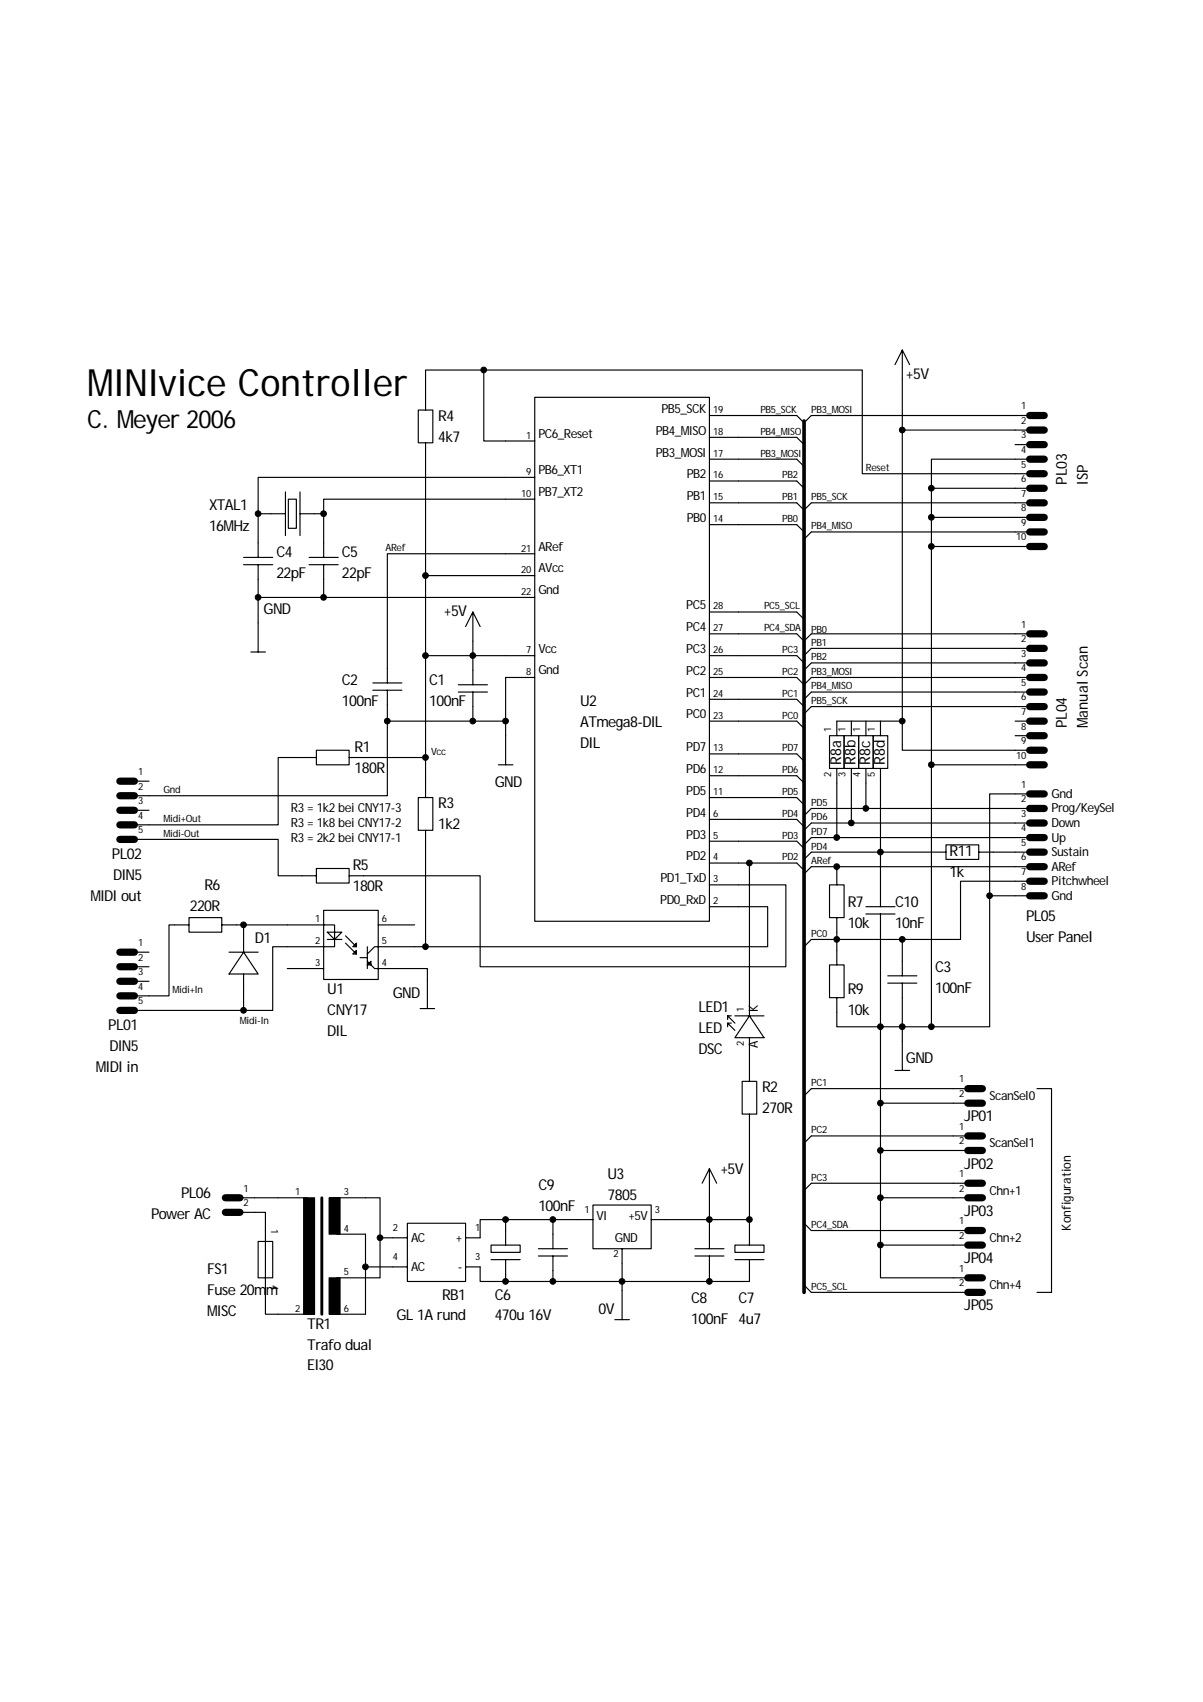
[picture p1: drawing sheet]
<svg xmlns="http://www.w3.org/2000/svg" width="210mm" height="297mm" viewBox="0 0 210 297" stroke-linecap="round" stroke-linejoin="round" font-family="sans-serif">
<g fill="none" stroke="#000" stroke-width=".2">
<path d="M73 71.6h2.5v5.7h-2.5zM74.3 71.6v-7h10.1v12.4h8.9M74.3 77.3v37.1M84.4 64.6h66.1v18.1h29.2M93.3 69.3h30.5v91.5h-30.5zM123.8 72.5h15.2l1.3 1.3 1.3-1.3h38.1M123.8 76.3h15.2l1.3 1.3M156.2 63.6l1.2-2.5v14M157.4 75.1v50.8h-11.4v2.5M157.4 75.1h22.3M157.4 61.1l1.3 2.5M177.1 77.6h2.6"/>
<path d="M42.5 98.6h5.1M42.5 97.3h5.1M45 98.6v15.2M45 89.7h4.8M49.8 85.9v7.6M50.3 87.1h1.4v5.1h-1.4zM52.3 85.9v7.6M52.3 89.7h4.2M53.9 98.6h5.1M53.9 97.3h5.1M56.5 98.6v5.7M93.3 87.1h-36.8v10.2"/>
<path d="M93.3 83.3h-48.3v14M93.3 96.6h-25.7v22.6M123.8 80.1h15.2l1.3 1.3M123.8 87.8h15.2l1.3 1.2 1.3-1.2h38.1M123.8 83.9h15.2l1.3 1.3M123.8 91.6h15.2l1.3 1.2M162.5 85.2h17.2M162.5 90.3h17.2M162.5 95.4h17.2M162.5 90.3v88.9M179.7 80.1h-17.2v10.2M179.7 92.8h-38.1l-1.3 1.3"/>
<path d="M43.8 113.8h2.5M45 104.3h48.3M65 119.2h5.1M74.3 114.4v17.8h-13.4M74.3 100.5h19M74.3 114.4h19M80 119.5h5M81.2 109.3l1.3-2.5v12.7M82.5 106.8l1.3 2.5M93.3 118.2h-5.1v7.7h-5.7M123.8 110.6h15.2l1.3 1.3 1.3-1.3h38.1M123.8 118.2h15.2l1.3 1.3 1.3-1.3h38.1"/>
<path d="M123.8 114.4h15.2l1.3 1.3M123.8 106.8h15.2l1.3 1.3M179.7 113.2h-38.1l-1.3 1.2M179.7 115.7h-38.1l-1.3 1.3M23.5 136.3h2.5M55.2 130.9h5.7v2.6h-5.7zM55.2 132.2h-6.7v11.8h-25M65 120.5h5.1M67.6 120.5v5.4M73 139.2h2.5v5.7h-2.5zM74.3 132.2v7M80 120.8h5"/>
<path d="M82.5 125.9h-14.9v13h-44.1M82.5 120.8v5.1M87 133.5h2.5M88.2 125.9v7.6M123.8 125.9h15.2l1.3 1.2M123.8 122h15.2l1.3 1.3M123.8 131.6h15.2l1.3 1.2M123.8 135.4h15.2l1.3 1.3M123.8 139.2h15.2l1.3 1.3M144.7 128.4h2.6v5.7h-2.6zM146 134.1v12.1h-4.4l-1.3 1.2M147.3 128.4h2.5v5.7h-2.5z"/>
<path d="M148.5 134.1v9.5h-6.9l-1.3 1.3M148.5 125.9v2.5M149.8 128.4h2.6v5.7h-2.6zM151.1 125.9v2.5M151.1 134.1v7M152.4 128.4h2.5v5.7h-2.5zM153.6 125.9v2.5M153.6 134.1v24.1M157.4 125.9v5h22.3M162.5 133.5h17.2M177.1 125.9h2.6M177.1 128.4h2.6"/>
<path d="M179.7 138.6h-7v40.6h-10.2M179.7 120.8h-38.1l-1.3 1.2M179.7 123.3h-38.1l-1.3 1.3M23.5 146.5h25v6.3h6.7M23.5 141.4h2.5M55.2 151.6h5.7v2.5h-5.7zM56.5 158.9h9.5v12h-9.5zM60.9 152.8h22.9v15.9h53.3v-14.3h-13.3M74.3 144.9v20.3h59.6v-7h-10.1M123.8 143h15.2l1.3 1.3M123.8 146.8h15.2l1.3 1.3M123.8 150.6h7"/>
<path d="M140.3 151.9l-1.3-1.3h-8.2v26.7M144.7 154.4h2.6v5.7h-2.6zM146 151.3v3.1M146 146.2h33.7M148.5 143.6h31.2M151.1 158.2h5.1M151.1 159.5h5.1M153.6 159.5v49.5M165.1 147.4h5.7v2.6h-5.7zM165.1 148.7h-23.5l-1.3 1.3M170.8 148.7h8.9M172.7 156.3h7"/>
<path d="M179.7 153.8h-12.1v10.2h-26l-1.3 1.2M179.7 141.1h-38.1l-1.3 1.3M179.7 151.3h-38.1l-1.3 1.2M23.5 166.2h2.5M23.5 168.7h2.5M23.5 171.3h2.5M23.5 176.3h19M33 160.1h5.7v2.6h-5.7zM33 161.4h-3.5v12.4h-6M38.7 161.4h3.8M40 166.2h5M42.5 166.2v-4.8h15.9v3.8h-10.8v11.1h-5.1v-6.3"/>
<path d="M42.5 166.2l2.5 3.8h-5zM50.1 169h6.4M57.1 162.7h2.5l-1.2 1.3zM57.1 164h2.5M60.3 164.6l1.9 1.9v-.6l-.6 .6h.6M60.3 163.3l1.9 1.9v-.6l-.6 .6h.6M62.8 167.1h1.3M64.1 167.8l1.3 1.2h9.2v7M64.1 168.4l.6-.6v.6zM64.1 165.2v3.8M66 161.4h6.3M73.3 176h2.5"/>
<path d="M74.3 165.2h-8.9l-1.3 1.3M127 179.2v-.6l1.2 1.2M127 177.9v-.6l1.2 1.3M127 177.3h.6M127 178.6h.6M128.2 177.3h5.1M130.8 177.3l2.5 3.8h-5.1zM144.7 168.4h2.6v5.7h-2.6zM146 174.1v5.1h16.5M146 160.1v8.3M154.9 171.6h5.1M154.9 170.3h5.1"/>
<path d="M157.4 164v6.3M157.4 171.6v15.2M129.5 188.7h2.5v5.7h-2.5zM130.8 194.4v18.5h-17.2M130.8 181.1v7.6M153.6 192.5h15.3M156.2 186.8h2.5M168.9 190h-27.3l-1.3 1.3M168.9 198.2h-27.3l-1.3 1.3M180.9 190h2.6v35.6h-2.6M41.9 211.6h4.4v17.8h7.3M41.9 209h11.7"/>
<path d="M45 216.7h2.6v6.3h-2.6zM53 209h1.9v20.4h-1.9zM57.4 209h1.9v6.4h-1.9zM58.7 209h7.6v7M58.7 215.4h5.1v5.7M71.1 213.5h10.1v10.1h-10.1zM71.1 216h-4.8v7h-7.6M85.7 217.3h5.1v1.3h-5.1zM85.7 219.8h5.1M88.2 219.8v3.8h-4.4v-2.5h-2.6M88.2 212.9v4.4M93.9 219.2h5.1"/>
<path d="M93.9 217.9h5.1M96.5 219.2v4.4h34.3v-3.8M96.5 212.9h-12.7v3.1h-2.6M103.5 210.3h10.1v7.6h-10.1zM103.5 212.9h-7v5M108.5 217.9v12.4M121.2 219.2h5.1M121.2 217.9h5.1M122.5 206.5l1.3-2.5v13.9M123.8 219.2v4.4M123.8 204l1.3 2.5M128.2 217.3h5.1v1.3h-5.1z"/>
<path d="M128.2 219.8h5.1M130.8 212.9v4.4M140.3 213.5l1.3 1.3h27.3M153.6 209v14h15.3M153.6 209h15.3M153.6 200.8h15.3M153.6 217.3h15.3M168.9 206.5h-27.3l-1.3 1.3M57.4 223h1.9v6.4h-1.9zM71.1 221.1h-7.3v8.3h-5.1M88.2 223.6h8.3M107.3 230.3h2.5"/>
<path d="M140.3 224.3l1.3 1.3h27.3"/>
</g>
<g fill="none" stroke="#000" stroke-width="1.3">
<path d="M179.7 72.5h2.5M179.7 75.1h2.5M179.7 77.6h2.5M179.7 80.1h2.5M179.7 82.7h2.5M179.7 85.2h2.5M179.7 87.8h2.5M179.7 90.3h2.5M179.7 92.8h2.5M179.7 95.4h2.5M179.7 110.6h2.5M179.7 113.2h2.5"/>
<path d="M179.7 115.7h2.5M179.7 118.2h2.5M20.9 136.3h2.6M20.9 138.9h2.6M179.7 120.8h2.5M179.7 123.3h2.5M179.7 125.9h2.5M179.7 128.4h2.5M179.7 130.9h2.5M179.7 133.5h2.5M179.7 138.6h2.5M20.9 141.4h2.6"/>
<path d="M20.9 144h2.6M20.9 146.5h2.6M179.7 141.1h2.5M179.7 143.6h2.5M179.7 146.2h2.5M179.7 148.7h2.5M179.7 151.3h2.5M179.7 153.8h2.5M179.7 156.3h2.5M20.9 166.2h2.6M20.9 168.7h2.6M20.9 171.3h2.6"/>
<path d="M20.9 173.8h2.6M20.9 176.3h2.6M168.9 190h2.5M168.9 192.5h2.5M168.9 198.2h2.5M39.3 209h2.6M39.3 211.6h2.6M168.9 209h2.5M168.9 200.8h2.5M168.9 206.5h2.5M168.9 214.8h2.5M168.9 217.3h2.5"/>
<path d="M168.9 223h2.5M168.9 225.6h2.5"/>
</g>
<path d="M56.2 209v20.4" fill="none" stroke="#000" stroke-width=".5"/>
<path d="M57.4 209h1.9v6.4h-1.9zM53 209h1.9v20.4h-1.9zM57.4 223h1.9v6.4h-1.9z" fill="#000"/>
<g fill="#000" stroke="#000" stroke-width=".17">
<circle cx="84.4" cy="64.6" r=".5"/>
<circle cx="157.4" cy="75" r=".5"/>
<circle cx="45" cy="89.6" r=".5"/>
<circle cx="56.5" cy="89.6" r=".5"/>
<circle cx="162.5" cy="85.2" r=".5"/>
<circle cx="162.5" cy="90.3" r=".5"/>
<circle cx="162.5" cy="95.4" r=".5"/>
<circle cx="45" cy="104.3" r=".5"/>
<circle cx="56.5" cy="104.3" r=".5"/>
<circle cx="74.2" cy="100.4" r=".5"/>
<circle cx="74.2" cy="114.4" r=".5"/>
<circle cx="82.5" cy="114.4" r=".5"/>
<circle cx="67.6" cy="125.8" r=".5"/>
<circle cx="74.2" cy="132.2" r=".5"/>
<circle cx="82.5" cy="125.8" r=".5"/>
<circle cx="88.2" cy="125.8" r=".5"/>
<circle cx="157.4" cy="125.8" r=".5"/>
<circle cx="162.5" cy="133.5" r=".5"/>
<circle cx="130.8" cy="150.6" r=".5"/>
<circle cx="146" cy="151.2" r=".5"/>
<circle cx="146" cy="146.2" r=".5"/>
<circle cx="148.5" cy="143.6" r=".5"/>
<circle cx="151.1" cy="141.1" r=".5"/>
<circle cx="153.6" cy="148.7" r=".5"/>
<circle cx="172.7" cy="156.3" r=".5"/>
<circle cx="42.5" cy="161.4" r=".5"/>
<circle cx="42.5" cy="176.3" r=".5"/>
<circle cx="74.2" cy="165.2" r=".5"/>
<circle cx="146" cy="163.9" r=".5"/>
<circle cx="153.6" cy="179.2" r=".5"/>
<circle cx="157.4" cy="163.9" r=".5"/>
<circle cx="157.4" cy="179.2" r=".5"/>
<circle cx="162.5" cy="179.2" r=".5"/>
<circle cx="153.6" cy="192.5" r=".5"/>
<circle cx="66.3" cy="216" r=".5"/>
<circle cx="88.2" cy="212.8" r=".5"/>
<circle cx="96.5" cy="212.8" r=".5"/>
<circle cx="123.8" cy="212.8" r=".5"/>
<circle cx="130.8" cy="212.8" r=".5"/>
<circle cx="153.6" cy="200.8" r=".5"/>
<circle cx="153.6" cy="209" r=".5"/>
<circle cx="153.6" cy="217.3" r=".5"/>
<circle cx="63.8" cy="221.1" r=".5"/>
<circle cx="88.2" cy="223.6" r=".5"/>
<circle cx="96.5" cy="223.6" r=".5"/>
<circle cx="108.5" cy="223.6" r=".5"/>
<circle cx="123.8" cy="223.6" r=".5"/>
</g>
<path d="M140.3 73.5v152.1" fill="none" stroke="#000" stroke-width=".63"/>
<g font-size="6.6">
<text x="15.2" y="69.2">M</text>
<text x="19.8" y="69.2">INIvice Controller</text>
</g>
<g font-size="4.4">
<text x="15.2" y="74.6">C. M</text>
<text x="23.2" y="74.6">eyer 2006</text>
</g>
<g font-size="2.6">
<text x="158.1" y="66.1">+5V</text>
<text x="76.5" y="73.4">R4</text>
<text x="76.5" y="77.1">4k7</text>
<text x="36.5" y="89">XTAL1</text>
<text x="186.1" y="84.6" transform="rotate(-90 186.1 84.6)">PL03</text>
<text x="189.8" y="84.6" transform="rotate(-90 189.8 84.6)">ISP</text>
<text x="36.5" y="92.7">16M</text>
<text x="40.7" y="92.7">Hz</text>
<text x="48.2" y="97.3">C4</text>
<text x="48.2" y="100.9">22pF</text>
<text x="59.6" y="97.3">C5</text>
<text x="59.6" y="100.9">22pF</text>
<text x="46" y="107.1">GND</text>
<text x="77.4" y="107.4">+5V</text>
<text x="59.6" y="119.5">C2</text>
<text x="74.9" y="119.5">C1</text>
<text x="59.6" y="123.1">100nF</text>
<text x="74.9" y="123.1">100nF</text>
<text x="101.2" y="123.3">U2</text>
<text x="189.8" y="125.3" transform="rotate(-90 189.8 125.3)">anual Scan</text>
<text x="61.9" y="131.2">R1</text>
<text x="101.2" y="127">ATmega8-DIL</text>
<text x="101.2" y="130.6">DIL</text>
<text x="186.1" y="127.1" transform="rotate(-90 186.1 127.1)">PL04</text>
<text x="189.8" y="127.1" transform="rotate(-90 189.8 127.1)">M</text>
<text x="61.9" y="134.9">180R</text>
<text x="86.3" y="137.3">GND</text>
<text x="146.7" y="133.5" transform="rotate(-90 146.7 133.5)">R8a</text>
<text x="149.3" y="133.5" transform="rotate(-90 149.3 133.5)">R8b</text>
<text x="151.8" y="133.5" transform="rotate(-90 151.8 133.5)">R8c</text>
<text x="154.4" y="133.5" transform="rotate(-90 154.4 133.5)">R8d</text>
<text x="76.5" y="141.1">R3</text>
<text x="19.5" y="150">PL02</text>
<text x="76.5" y="144.7">1k2</text>
<text x="165.7" y="149.3">R11</text>
<text x="19.7" y="153.6">DIN5</text>
<text x="35.7" y="155.4">R6</text>
<text x="61.6" y="151.9">R5</text>
<text x="61.6" y="155.5">180R</text>
<text x="165.7" y="153">1k</text>
<text x="15.8" y="157.3">M</text>
<text x="17.5" y="157.3">IDI out</text>
<text x="33.1" y="159">220R</text>
<text x="147.9" y="158.2">R7</text>
<text x="147.9" y="161.9">10k</text>
<text x="156.2" y="158.2">C10</text>
<text x="156.2" y="161.9">10nF</text>
<text x="179" y="160.8">PL05</text>
<text x="44.5" y="164.6">D1</text>
<text x="179" y="164.4">User Panel</text>
<text x="57.1" y="173.5">U1</text>
<text x="147.9" y="173.5">R9</text>
<text x="163.2" y="169.7">C3</text>
<text x="163.2" y="173.3">100nF</text>
<text x="18.9" y="179.8">PL01</text>
<text x="57.1" y="177.1">CNY17</text>
<text x="68.5" y="174.1">GND</text>
<text x="121.9" y="176.6">LED1</text>
<text x="147.9" y="177.1">10k</text>
<text x="19.1" y="183.5">DIN5</text>
<text x="57.1" y="180.8">DIL</text>
<text x="121.9" y="180.3">LED</text>
<text x="121.9" y="183.9">DSC</text>
<text x="158.1" y="185.5">GND</text>
<text x="16.7" y="187.1">M</text>
<text x="18.5" y="187.1">IDI in</text>
<text x="133" y="190.6">R2</text>
<text x="133" y="194.2">270R</text>
<text x="168.2" y="195.7">JP01</text>
<text x="168.2" y="203.9">JP02</text>
<text x="31.6" y="209">PL06</text>
<text x="93.9" y="207.8">C9</text>
<text x="106" y="205.8">U3</text>
<text x="106" y="209.5">7805</text>
<text x="125.7" y="204.9">+5V</text>
<text x="26.4" y="212.7">Pow</text>
<text x="30.8" y="212.7">er AC</text>
<text x="93.9" y="211.4">100nF</text>
<text x="168.2" y="212.2">JP03</text>
<text x="168.2" y="220.5">JP04</text>
<text x="36.2" y="222.4">FS1</text>
<text x="36.2" y="226">Fuse 20mm</text>
<text x="77.2" y="226.8">RB1</text>
<text x="86.3" y="226.8">C6</text>
<text x="120.6" y="227.4">C8</text>
<text x="128.9" y="227.4">C7</text>
<text x="36.2" y="229.7">M</text>
<text x="37.9" y="229.7">ISC</text>
<text x="53.6" y="231.9">TR1</text>
<text x="69.2" y="230.4">GL 1A rund</text>
<text x="86.3" y="230.4">470u 16V</text>
<text x="104.4" y="229.3">0V</text>
<text x="120.6" y="231.1">100nF 4u7</text>
<text x="168.2" y="228.7">JP05</text>
<text x="53.6" y="235.5">Trafo dual</text>
<text x="53.6" y="239.2">EI30</text>
</g>
<g font-size="2.2">
<text x="93.9" y="76.4">PC6_Reset</text>
<text x="114.4" y="75.9">PB4_M</text>
<text x="115.4" y="72.1">PB5_SCK</text>
<text x="120.2" y="75.9">ISO</text>
<text x="93.9" y="82.7">PB6_XT1</text>
<text x="114.4" y="79.7">PB3_M</text>
<text x="119.8" y="83.5">PB2</text>
<text x="120.2" y="79.7">OSI</text>
<text x="93.9" y="86.6">PB7_XT2</text>
<text x="119.8" y="87.3">PB1</text>
<text x="119.8" y="91.1">PB0</text>
<text x="93.9" y="96.1">ARef</text>
<text x="93.9" y="99.9">AVcc</text>
<text x="93.9" y="103.7">Gnd</text>
<text x="119.7" y="106.3">PC5</text>
<text x="93.9" y="113.9">Vcc</text>
<text x="119.7" y="110.2">PC4</text>
<text x="119.7" y="114">PC3</text>
<text x="93.9" y="117.7">Gnd</text>
<text x="119.7" y="117.8">PC2</text>
<text x="119.7" y="121.6">PC1</text>
<text x="119.7" y="125.4">PC0</text>
<text x="119.7" y="131.1">PD7</text>
<text x="119.7" y="134.9">PD6</text>
<text x="50.8" y="141.8">R3 = 1k2 bei CNY17-3</text>
<text x="119.7" y="138.7">PD5</text>
<text x="119.7" y="142.5">PD4</text>
<text x="183.5" y="141.8">Prog/KeySel</text>
<text x="183.5" y="139.3">Gnd</text>
<text x="50.8" y="144.3">R3 = 1k8 bei CNY17-2</text>
<text x="50.8" y="146.9">R3 = 2k2 bei CNY17-1</text>
<text x="119.7" y="146.3">PD3</text>
<text x="183.5" y="149.4">Sustain</text>
<text x="183.5" y="144.3">Dow</text>
<text x="183.5" y="146.9">Up</text>
<text x="187.3" y="144.3">n</text>
<text x="115.2" y="154">PD1_TxD</text>
<text x="119.7" y="150.2">PD2</text>
<text x="183.5" y="154.5">Pitchw</text>
<text x="183.5" y="152">ARef</text>
<text x="189.6" y="154.5">heel</text>
<text x="115.2" y="157.8">PD0_RxD</text>
<text x="183.5" y="157">Gnd</text>
<text x="132.2" y="176.7" transform="rotate(-90 132.2 176.7)">K</text>
<text x="132.2" y="182.9" transform="rotate(-90 132.2 182.9)">A</text>
<text x="172.7" y="192">ScanSel0</text>
<text x="172.7" y="200.2">ScanSel1</text>
<text x="172.7" y="208.5">Chn+1</text>
<text x="104.1" y="212.9">VI</text>
<text x="109.7" y="212.9">+5V</text>
<text x="186.8" y="214.8" transform="rotate(-90 186.8 214.8)">Konfiguration</text>
<text x="71.7" y="216.7">AC</text>
<text x="71.7" y="221.8">AC</text>
<text x="79.5" y="216.7">+</text>
<text x="79.9" y="221.8">-</text>
<text x="107.3" y="216.7">GND</text>
<text x="172.7" y="216.7">Chn+2</text>
<text x="172.7" y="225">Chn+4</text>
</g>
<g font-size="1.7">
<text x="178.2" y="71.4">1</text>
<text x="91.8" y="76.6">1</text>
<text x="124.4" y="72.1">19</text>
<text x="124.4" y="75.9">18</text>
<text x="132.7" y="75.9">PB4_M</text>
<text x="132.7" y="72.1">PB5_SCK</text>
<text x="137.4" y="75.9">ISO</text>
<text x="141.6" y="72.1">PB3_M</text>
<text x="146.3" y="72.1">OSI</text>
<text x="178.2" y="74">2</text>
<text x="178.2" y="76.5">3</text>
<text x="91.8" y="82.9">9</text>
<text x="124.4" y="79.7">17</text>
<text x="124.4" y="83.5">16</text>
<text x="132.7" y="79.7">PB3_M</text>
<text x="136.5" y="83.5">PB2</text>
<text x="137.4" y="79.7">OSI</text>
<text x="151.1" y="82.2">Reset</text>
<text x="178.2" y="79.1">4</text>
<text x="178.2" y="81.6">5</text>
<text x="91" y="86.7">10</text>
<text x="124.4" y="87.3">15</text>
<text x="136.5" y="87.3">PB1</text>
<text x="141.6" y="87.3">PB5_SCK</text>
<text x="178.2" y="84.1">6</text>
<text x="178.2" y="86.7">7</text>
<text x="178.2" y="89.2">8</text>
<text x="124.4" y="91.1">14</text>
<text x="136.5" y="91.1">PB0</text>
<text x="141.6" y="92.4">PB4_M</text>
<text x="146.3" y="92.4">ISO</text>
<text x="177.3" y="94.3">10</text>
<text x="178.2" y="91.8">9</text>
<text x="67.3" y="96.2">ARef</text>
<text x="91" y="96.3">21</text>
<text x="91" y="100">20</text>
<text x="91" y="103.8">22</text>
<text x="124.4" y="106.4">28</text>
<text x="133.3" y="106.4">PC5_SCL</text>
<text x="91.8" y="114">7</text>
<text x="124.4" y="110.2">27</text>
<text x="124.4" y="114">26</text>
<text x="133.3" y="110.2">PC4_SDA</text>
<text x="136.5" y="114">PC3</text>
<text x="141.6" y="110.5">PB0</text>
<text x="141.6" y="112.7">PB1</text>
<text x="178.2" y="109.5">1</text>
<text x="178.2" y="112.1">2</text>
<text x="91.8" y="117.8">8</text>
<text x="124.4" y="117.8">25</text>
<text x="136.5" y="117.8">PC2</text>
<text x="141.6" y="115.3">PB2</text>
<text x="141.6" y="117.8">PB3_M</text>
<text x="146.3" y="117.8">OSI</text>
<text x="178.2" y="114.6">3</text>
<text x="178.2" y="117.2">4</text>
<text x="178.2" y="119.7">5</text>
<text x="124.4" y="121.6">24</text>
<text x="124.4" y="125.4">23</text>
<text x="136.5" y="125.4">PC0</text>
<text x="136.5" y="121.6">PC1</text>
<text x="141.6" y="120.3">PB4_M</text>
<text x="141.6" y="122.9">PB5_SCK</text>
<text x="146.3" y="120.3">ISO</text>
<text x="178.2" y="122.2">6</text>
<text x="178.2" y="124.8">7</text>
<text x="75.2" y="131.8">Vcc</text>
<text x="124.4" y="131.1">13</text>
<text x="136.5" y="131.1">PD7</text>
<text x="145" y="127.8" transform="rotate(-90 145 127.8)">1</text>
<text x="147.6" y="127.8" transform="rotate(-90 147.6 127.8)">1</text>
<text x="150.1" y="127.8" transform="rotate(-90 150.1 127.8)">1</text>
<text x="152.6" y="127.8" transform="rotate(-90 152.6 127.8)">1</text>
<text x="178.2" y="127.3">8</text>
<text x="178.2" y="129.9">9</text>
<text x="24.1" y="135.3">1</text>
<text x="24.1" y="137.8">2</text>
<text x="124.4" y="134.9">12</text>
<text x="136.5" y="134.9">PD6</text>
<text x="145" y="135.6" transform="rotate(-90 145 135.6)">2</text>
<text x="147.6" y="135.6" transform="rotate(-90 147.6 135.6)">3</text>
<text x="150.1" y="135.6" transform="rotate(-90 150.1 135.6)">4</text>
<text x="152.6" y="135.6" transform="rotate(-90 152.6 135.6)">5</text>
<text x="177.3" y="132.4">10</text>
<text x="178.2" y="137.5">1</text>
<text x="24.1" y="140.3">3</text>
<text x="24.1" y="142.9">4</text>
<text x="28.5" y="138.4">Gnd</text>
<text x="28.5" y="143.5">M</text>
<text x="29.7" y="143.5">idi+Out</text>
<text x="124.4" y="138.7">11</text>
<text x="124.4" y="142.6">6</text>
<text x="136.5" y="138.7">PD5</text>
<text x="136.5" y="142.6">PD4</text>
<text x="141.6" y="143.2">PD6</text>
<text x="141.6" y="140.7">PD5</text>
<text x="178.2" y="140">2</text>
<text x="178.2" y="142.6">3</text>
<text x="24.1" y="145.4">5</text>
<text x="28.5" y="146">M</text>
<text x="29.7" y="146">idi-Out</text>
<text x="124.4" y="146.4">5</text>
<text x="136.5" y="146.4">PD3</text>
<text x="141.6" y="145.7">PD7</text>
<text x="141.6" y="148.3">PD4</text>
<text x="178.2" y="145.1">4</text>
<text x="178.2" y="147.6">5</text>
<text x="124.4" y="150.2">4</text>
<text x="124.4" y="154">3</text>
<text x="136.5" y="150.2">PD2</text>
<text x="141.6" y="150.8">ARef</text>
<text x="178.2" y="150.2">6</text>
<text x="178.2" y="152.7">7</text>
<text x="178.2" y="155.3">8</text>
<text x="55" y="161">1</text>
<text x="66.6" y="161">6</text>
<text x="124.4" y="157.8">2</text>
<text x="24.1" y="165.1">1</text>
<text x="24.1" y="167.6">2</text>
<text x="55" y="164.8">2</text>
<text x="66.6" y="164.8">5</text>
<text x="141.6" y="163.5">PC0</text>
<text x="24.1" y="170.2">3</text>
<text x="24.1" y="172.7">4</text>
<text x="30.1" y="173.4">M</text>
<text x="31.3" y="173.4">idi+In</text>
<text x="55" y="168.6">3</text>
<text x="66.6" y="168.6">4</text>
<text x="24.1" y="175.3">5</text>
<text x="41.9" y="178.8">M</text>
<text x="43" y="178.8">idi-In</text>
<text x="129.8" y="176.7" transform="rotate(-90 129.8 176.7)">1</text>
<text x="129.8" y="182.6" transform="rotate(-90 129.8 182.6)">2</text>
<text x="141.6" y="189.5">PC1</text>
<text x="167.4" y="188.9">1</text>
<text x="167.4" y="191.5">2</text>
<text x="141.6" y="197.8">PC2</text>
<text x="167.4" y="197.2">1</text>
<text x="167.4" y="199.7">2</text>
<text x="42.5" y="208">1</text>
<text x="51.5" y="208.6">1</text>
<text x="60" y="208.6">3</text>
<text x="141.6" y="206.1">PC3</text>
<text x="167.4" y="205.4">1</text>
<text x="167.4" y="208">2</text>
<text x="42.5" y="210.5">2</text>
<text x="47.3" y="214.5" transform="rotate(90 47.3 214.5)">1</text>
<text x="60" y="214.9">4</text>
<text x="68.5" y="214.8">2</text>
<text x="82.9" y="214.8">1</text>
<text x="102" y="211.8">1</text>
<text x="114.3" y="211.8">3</text>
<text x="141.6" y="214.3">PC4_SDA</text>
<text x="167.4" y="213.7">1</text>
<text x="68.5" y="219.9">4</text>
<text x="82.9" y="219.9">3</text>
<text x="107.1" y="219.4">2</text>
<text x="167.4" y="216.2">2</text>
<text x="167.4" y="221.9">1</text>
<text x="47.3" y="224.3" transform="rotate(90 47.3 224.3)">4</text>
<text x="60" y="222.6">5</text>
<text x="141.6" y="225.1">PC5_SCL</text>
<text x="167.4" y="224.5">2</text>
<text x="51.5" y="228.9">2</text>
<text x="60" y="228.9">6</text>
</g>
</svg>
